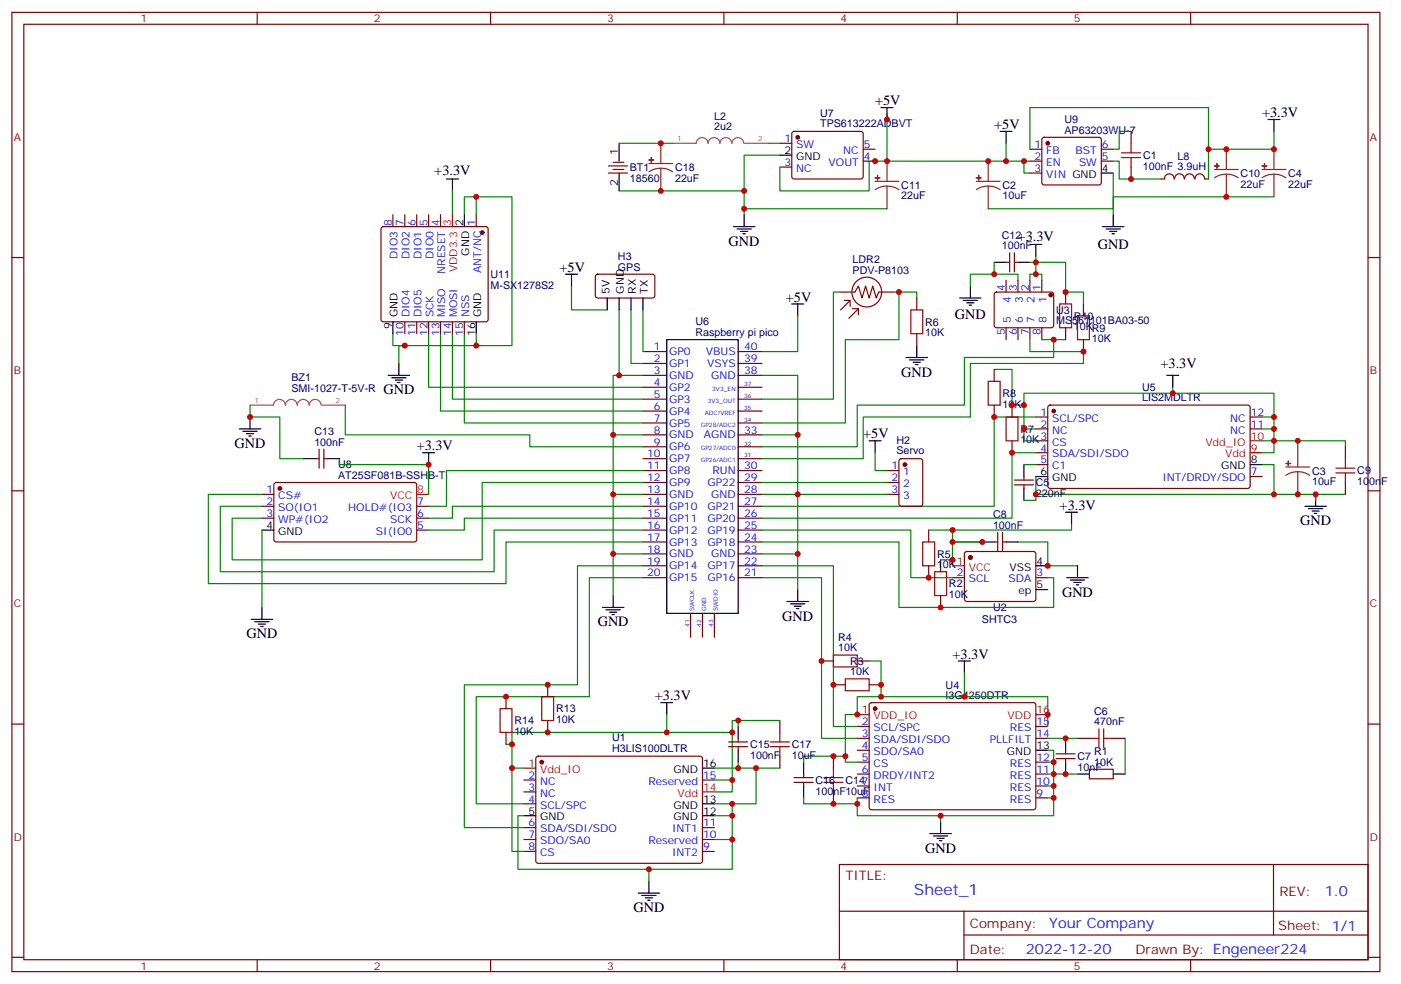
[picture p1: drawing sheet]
<svg xmlns="http://www.w3.org/2000/svg" width="415mm" height="292mm" viewBox="0 0 415 292" stroke-linecap="round" stroke-linejoin="round" font-family="sans-serif">
<g fill="none" stroke="#870000" stroke-width=".35">
<path d="M3.5 3.7h405.4v284.3h-405.4zM7.1 7.2h398.2v277.3h-398.2zM76.2 3.7v3.5M145.3 3.7v3.5M214.5 3.7v3.5M283.6 3.7v3.5M352.8 3.7v3.5M234.8 39.2l.5-.3 20 .1 .5 .7-.1 12.9-.6 .5-20.1-.1-.4-.6v-12.7zM335.1 38.9v3.6M180.3 51.3h5.6M180.3 49.2h5.6M181.7 48.1h3.2"/>
<path d="M181.7 50.2h3.2M231.1 42.5h3.5M231.1 49.5h3.5M255.8 44.2h3.5M255.8 47.8h3.5M305.2 44.2h3.5M305.2 47.8h3.5M305.2 51.3h3.5M308.9 40.9l.5-.2h16.2l.5 .2 .2 .5v12.7l-.2 .5-.5 .2h-16.2l-.5-.2-.2-.5v-12.7zM326.3 44.2h3.5M326.3 47.8h3.5M335.1 49.5v3.6"/>
<path d="M347.9 53a1.41 1.41 0 0 0-1.4-1.5 1.41 1.41 0 0 0-1.4 1.5l-1.1 .1M348.1 53a1.41 1.41 0 0 1 1.4-1.5 1.41 1.41 0 0 1 1.4 1.5M351 53a1.41 1.41 0 0 1 1.4-1.5 1.41 1.41 0 0 1 1.4 1.5M354.1 53a1.41 1.41 0 0 1 1.4-1.5 1.41 1.41 0 0 1 1.4 1.5M357 53.1h1.1M3.5 76.3h3.6M113.1 67.4l.5-.2h30.3l.5 .2 .2 .5v26.8l-.2 .5-.5 .2h-30.3l-.5-.2-.2-.5v-26.8zM116.4 63.6v3.6M119.9 63.6v3.6M123.5 63.6v3.6M127 63.6v3.6M130.5 63.6v3.6"/>
<path d="M141.1 63.6v3.6M298.1 77.8h1.1M299.2 74.9v5.7M300.6 74.9v5.7M300.6 77.8h1M405.3 76.3h3.6M119.9 95.4v3.5M123.5 95.4v3.5M127 95.4v3.5M130.5 95.4v3.5M134.1 95.4v3.5M137.6 95.4v3.5"/>
<path d="M176.6 81.5l.5-.2h16.5l.4 .7v5.9l-.7 .4h-16.5l-.4-.7v-5.6zM248.7 86.6h3.5M250.1 89h1.8v1.8M251.9 89l-2.8 2.9M252.6 86.6h.7l1.1-1.8 1 3.5 1.1-3.5 1 3.5 1.1-3.5 1 3.5 .7-1.7h.8M252.6 91.5h1.8v1.8M254.4 91.5l-2.9 2.8M261.4 86.6h3.5M271.6 88.3v3.6M271.6 98.9v3.5M294.8 86.8l.5-.2h16.5l.4 .7-.1 9.4-.6 .5-16.5-.1-.4-.7v-9.1zM298.1 83v3.6"/>
<path d="M298.1 97.2v3.5M301.6 83v3.6M301.6 97.2v3.5M305.2 83v3.6M305.2 97.2v3.5M308.7 83v3.6M308.7 97.2v3.5M315.7 86.6v3.5M315.7 97.2v3.5M321 90.1v3.5M190.5 104.2h7.1M190.5 107.7h7.1"/>
<path d="M190.5 111.3h7.1M190.5 114.8h7.1M190.5 118.3h7.1M218.7 104.2h7.1M218.7 107.7h7.1M218.7 111.3h7.1M218.7 114.8h7.1M218.7 118.3h7.1M294.6 109.5v3.5M321 100.7v3.5M93.5 136h1M94.5 133.1v5.7"/>
<path d="M96 136h1M96 133.1v5.7M190.5 121.8h7.1M190.5 125.4h7.1M190.5 128.9h7.1M190.5 132.4h7.1M190.5 136h7.1M190.5 139.5h7.1M218.7 121.8h7.1M218.7 125.4h7.1M218.7 128.9h7.1M218.7 132.4h7.1"/>
<path d="M218.7 136h7.1M218.7 139.5h7.1M262.8 139.5h3.5M266.6 136.2l.5-.2h5.6l.6 .4 .1 13-.5 .6-5.8 .1-.7-.5-.1-12.9zM294.6 120.1v3.5M299.9 120.1v3.5M299.9 130.7v3.5M306.9 123.6h3.5M306.9 127.1h3.5M306.9 130.7h3.5M306.9 134.2h3.5M306.9 137.7h3.5"/>
<path d="M310.7 120.3l.4-.2h58.9l.4 .7v23.5l-.7 .5-58.8-.1-.5-.6v-23.3zM370.4 123.6h3.5M370.4 127.1h3.5M398.6 132.4v3.6M3.5 145.5h3.6M77.6 146.5h3.5M77.6 150.1h3.5M77.6 153.6h3.5M81.4 143.2l.4-.2 41.2 .1 .5 .6-.1 16.5-.6 .5-41.2-.1-.5-.7v-16.2zM123.5 150.1h3.5M123.5 153.6h3.5M123.5 157.1h3.5"/>
<path d="M190.5 143h7.1M190.5 146.5h7.1M190.5 150.1h7.1M190.5 153.6h7.1M190.5 157.1h7.1M218.7 143h7.1M218.7 146.5h7.1M218.7 150.1h7.1M218.7 153.6h7.1M218.7 157.1h7.1M262.8 143h3.5M262.8 146.5h3.5"/>
<path d="M275.2 157.1v3.6M295.6 157.8v5.7M297 157.8v5.7M300.6 143.7h5.6M300.6 142.3h5.6M303.4 141.3v1M303.4 143.7v1.1M370.4 141.3h3.5M398.6 143v3.5M405.3 145.5h3.6M190.5 171.2h7.1M190.5 160.7h7.1"/>
<path d="M190.5 164.2h7.1M190.5 167.7h7.1M218.7 171.2h7.1M218.7 160.7h7.1M218.7 164.2h7.1M218.7 167.7h7.1M275.2 167.7v3.5M278.7 165.9v3.6M278.7 176.5v3.6M282.2 171.2h3.6M286 163.7l.5-.2h19.7l.5 .2 .2 .5v13.7l-.7 .4-20-.1-.4-.6v-13.4zM294.6 160.7h1"/>
<path d="M297 160.7h1.1M306.9 171.2h3.5M204.6 181.8v7.1M208.1 181.8v7.1M211.7 181.8v7.1M243.4 195.9h3.5M254 195.9h3.5M3.5 214.6h3.6M149.9 206.5v3.5M149.9 217.1v3.5M162.3 203v3.5M162.3 213.6v3.5"/>
<path d="M215.9 219.9h5.6M218.7 218.9v1M231.1 213.6v3.5M246.9 203h3.6M254 215.3h3.5M254 218.9h3.5M257.5 203h3.6M257.8 208.5l.4-.2h48.3l.4 .7v30.6l-.7 .4h-48.2l-.5-.7v-30.3zM306.9 215.3h3.5M306.9 218.9h3.5M319.3 218.9h3.5M329.8 218.9h3.6"/>
<path d="M405.3 214.6h3.6M155.2 231.2h3.5M155.2 234.7h3.5M155.2 238.3h3.5M159 224.4l.5-.2h48.2l.4 .7v30.6l-.7 .4-48.2-.1-.5-.6v-30.3zM208.1 231.2h3.6M215.9 221.3h5.6M218.7 221.3v1.1M231.1 224.2v3.5M235.3 231.9h5.6M235.3 230.5h5.6M238.1 229.4v1.1"/>
<path d="M238.1 231.9v1.1M246.9 224.2v3.5M246.9 234.7v3.6M254 225.9h3.5M254 229.4h3.5M254 233h3.5M254 236.5h3.5M254 222.4h3.5M306.9 225.9h3.5M306.9 229.4h3.5M306.9 233h3.5M306.9 236.5h3.5"/>
<path d="M312.9 223.4h5.7M312.9 224.9h5.7M315.7 222.4v1M315.7 224.9v1M322.8 228h7v2.9h-7zM155.2 245.3h3.5M155.2 248.8h3.5M155.2 252.4h3.5M208.1 245.3h3.6M208.1 248.8h3.6M208.1 252.4h3.6M248.7 256.3h156.6v28.2h-156.6z"/>
<path d="M377.3 256.3v20.9M248.7 270.1h156.5M285.6 277.2h119.6M285.6 270.1v14.1M3.5 283.8h3.6M76.2 284.5v3.5M145.3 284.5v3.5M214.5 284.5v3.5M283.6 284.5v3.5M352.8 284.5v3.5M405.3 283.8h3.6"/>
<circle cx="256.8" cy="86.6" r="4.4"/>
</g>
<g fill="#870000" stroke="#870000" stroke-width=".35">
<circle cx="160.5" cy="225.9" r=".53"/>
<circle cx="287.5" cy="165.2" r=".53"/>
<circle cx="259.3" cy="210" r=".53"/>
<circle cx="310.4" cy="42.5" r=".53"/>
<circle cx="236.4" cy="40.7" r=".53"/>
<circle cx="312.2" cy="121.8" r=".53"/>
<circle cx="268.1" cy="137.7" r=".53"/>
<circle cx="311.3" cy="87.5" r=".53"/>
<circle cx="82.9" cy="144.8" r=".53"/>
<circle cx="142.9" cy="68.9" r=".53"/>
</g>
<path d="M134.1 63.6v3.6M370.4 134.2h3.5M370.4 130.7h3.5M123.5 146.5h3.5M282.2 167.7h3.6M254 211.8h3.5M306.9 211.8h3.5M155.2 227.7h3.5M208.1 234.7h3.6" fill="none" stroke="#f00" stroke-width=".35"/>
<g fill="none" stroke="#000" stroke-width=".35">
<path d="M261.1 31.9h3.5M262.8 31.9v3.5M296.3 38.9h3.6M298.1 38.9v3.6M375.7 35.4h3.5M377.5 35.4v3.5M132.3 53.1h3.5M134.1 53.1v3.5M183.4 42.5v5.3M183.4 51.3v5.3M231.1 46h3.5M326.3 51.3h3.5"/>
<path d="M137.6 63.6v3.6M217.3 67.2h6.4M218.4 67.9h4.2M219.4 68.6h2.1M220.1 69.3h.7M220.5 63.6v3.6M294.6 77.8h3.5M301.6 77.8h3.6M305.2 72.5h3.5M306.9 72.5v3.5M326.7 67.2h6.3M327.7 67.9h4.3"/>
<path d="M328.8 68.6h2.1M329.5 69.3h.7M329.8 63.6v3.6M116.4 95.4v3.5M141.1 95.4v3.5M167.6 81.3h3.5M169.3 81.3v3.5M179.9 88.3v3.6M183.4 88.3v3.6M187 88.3v3.6M190.5 88.3v3.6M234.6 90.1h3.5"/>
<path d="M236.4 90.1v3.5M284.3 88.3h6.4M285.4 89h4.2M286.5 89.7h2.1M287.2 90.5h.7M287.5 84.8v3.5M115 111.3h6.4M116.1 112h4.2M117.1 112.7h2.1M117.8 113.4h.7M118.2 107.7v3.6M197.6 100.7h21.1v81.1h-21.1z"/>
<path d="M268.5 106h6.3M269.5 106.7h4.3M270.6 107.4h2.1M271.3 108.1h.7M271.6 102.4v3.6M345.7 111.3h3.5M347.5 111.3v3.5M70.9 127.1h6.4M72 127.8h4.2M73 128.6h2.1M73.7 129.3h.7M74.1 123.6v3.5"/>
<path d="M90 136h3.5M97 136h3.5M125.2 134.2h3.6M127 134.2v3.5M257.5 130.7h3.6M259.3 130.7v3.5M303.4 137.7v3.6M370.4 137.7h3.5M77.6 157.1h3.5M303.4 144.8v3.5M306.9 141.3h3.5M315.7 151.8h3.6"/>
<path d="M317.5 151.8v3.6M386.6 150.1h6.4M387.7 150.8h4.2M388.8 151.5h2.1M389.5 152.2h.7M389.8 146.5v3.6M181.7 176.5v3.6M233.2 178.3h6.3M234.2 179h4.3M235.3 179.7h2.1M236.4 174.8v3.5M291 160.7h3.6"/>
<path d="M298.1 160.7h3.5M306.9 167.7h3.5M306.9 174.8h3.5M316.1 171.2h6.3M317.1 171.9h4.3M318.2 172.6h2.1M318.9 173.4h.7M319.3 167.7v3.5M74.4 183.6h6.4M75.5 184.3h4.2M76.6 185h2.1M77.3 185.7h.7"/>
<path d="M77.6 180.1v3.5M178.5 180.1h6.4M179.6 180.8h4.2M180.6 181.5h2.1M181.3 182.2h.7M236 180.4h.7M284 195.9h3.5M285.8 195.9v3.6M195.8 208.3h3.5M197.6 208.3v3.5M218.7 215.3v3.6M315.7 218.9v3.5"/>
<path d="M208.1 238.3h3.6M208.1 227.7h3.6M218.7 222.4v3.5M238.1 225.9v3.5M238.1 233v3.5M306.9 222.4h3.5M315.7 225.9v3.5M319.3 229.4h3.5M329.8 229.4h3.6M155.2 241.8h3.5M208.1 241.8h3.6M275.5 247.1h6.4"/>
<path d="M276.6 247.8h4.2M277.6 248.5h2.2M278.3 249.2h.7M278.7 243.6v3.5M189.1 264.7h6.3M190.1 265.4h4.3M191.2 266.1h2.1M191.9 266.8h.7M192.3 261.2v3.5"/>
</g>
<g fill="none" stroke="#008700" stroke-width=".35">
<path d="M262.8 33.7v14.1h-5.3v8.8h-26.4v-7.1M335.1 38.9h-3.5v5.3h-1.8M377.5 38.9v5.3h-19.4M134.1 56.6v7M141.1 58.3v5.3M183.4 42.5h15.9M220.5 56.6v5.3h42.3M227.5 42.5h3.6M231.1 46h-10.6v10.6h-37.1M262.8 47.8h42.4M298.1 42.5v5.3M303.4 47.8v3.5h1.8"/>
<path d="M305.2 44.2v-12.3h52.9v21.2M329.8 51.3v10.6h-37M329.8 47.8h1.8v5.3h12.4M377.5 58.3h-47.7v5.3M137.6 63.6v-5.3h14.1v44.1h-35.3v-3.5M220.5 61.9v1.7M294.6 77.8v3.5M305.2 77.8h10.5v8.8h5.3v3.5M306.9 76v5.3M127 98.9v15.9h63.5M130.5 98.9v22.9h60M134.1 98.9v19.4h56.4"/>
<path d="M137.6 98.9v26.5h52.9M141.1 98.9v3.5M169.3 84.8v7.1h10.6M183.4 91.9v19.4M187 91.9v15.8h3.5M190.5 91.9v12.3M236.4 93.6v10.6h-10.6M248.7 86.6h-1.8v31.7h-21.1M264.9 86.6h6.7v1.7M266.3 86.6v14.1h-15.8v24.7h-24.7M301.6 83v-1.7h-14.1v3.5M305.2 83v-1.7h3.5v1.7"/>
<path d="M119.9 102.4h-1.7v5.3M190.5 111.3h-8.8v17.6h8.8M225.8 111.3h10.6v17.6h-10.6M294.6 109.5h5.3v10.6h3.5M305.2 100.7v3.5h15.8v3.5h-33.5v15.9h-31.7v12.4h-30M308.7 100.7h7M312.2 100.7v5.3h-26.4v14.1h-31.8v12.3h-28.2M347.5 114.8v1.8M74.1 120.1v3.5h8.8v12.4h7.1M100.5 136v1.7h26.5v8.8M102.3 120.1v8.8h54.7v3.5h33.5M181.7 128.9v17.6h8.8"/>
<path d="M190.5 139.5h-58.2v10.6h-5.3M236.4 128.9v17.6h-10.6M259.3 134.2v5.3h3.5M303.4 137.7h3.5M303.4 127.1h3.5M306.9 130.7h-3.5v-14.1h74.1v14.1h-3.6M306.9 134.2h-7v19.4h-74.1M306.9 123.6h-12.3v26.5h-68.8M373.9 137.7h3.6v8.8h21.1M373.9 123.6h3.6M373.9 127.1h3.6M384.5 130.7v1.7"/>
<path d="M398.6 132.4v-1.7h-21.1v3.5h-3.6M77.6 146.5h-15.9v26.5h88.2v-12.3h40.6M77.6 150.1h-12.3v19.4h81.1v-12.4h44.1M77.6 157.1v23M181.7 146.5v17.7h8.8M190.5 143h-47.6v22.9h-74.1v-12.3h8.8M190.5 153.6h-52.9v3.5h-10.6M190.5 150.1h-56.4v3.5h-7.1M225.8 157.1h44.1v14.1h12.3M225.8 143h37M262.8 146.5h-26.4v17.7h-10.6M282.2 157.1v3.6h8.8h-8.8v7"/>
<path d="M306.9 141.3v5.2h70.6M306.9 146.5v1.8h-3.5M317.5 155.4v1.7h-42.3M389.8 146.5v1.8M181.7 164.2v12.3M190.5 167.7h-19.4v35.3h-33.5v42.3h17.6M190.5 171.2h-15.9v35.3h-33.5v31.8h14.1M225.8 160.7h40.5v19.4h45.9v-8.9h-1.8M225.8 171.2h17.6v47.7h10.6M225.8 167.7h21.1v47.6h7.1M236.4 164.2v10.6M278.7 165.9h3.5"/>
<path d="M301.6 160.7h8.8v7h8.9M257.5 195.9h3.6v10.6M285.8 199.5v7M197.6 211.8v5.3M218.7 213.6h-1.7v3.5M231.1 213.6h-12.4v1.7M310.4 215.3v-8.8h-56.4v5.3h-3.5v14.1h3.5M310.4 218.9h8.9M333.4 218.9v10.5M149.9 220.6h1.8M151.7 227.7v-10.6h65.3v17.6h-5.3M155.2 227.7h-3.5v24.7h3.5"/>
<path d="M211.7 238.3h5.3v3.5M211.7 227.7h12.3v10.6h-7M211.7 231.2h5.3M218.7 225.9v1.8M224 227.7h7.1M238.1 236.5v1.8h15.9M250.5 224.2h-12.4v1.7M254 236.5v5.3h58.2v-5.3M310.4 225.9h1.8v3.5h-1.8M310.4 233h1.8v3.5h-1.8M310.4 222.4h1.8v3.5M319.3 229.4h-7.1v3.6"/>
<path d="M155.2 241.8h-1.7v15.9h63.5v-8.9M192.3 257.7v3.5M211.7 241.8h5.3v7h-5.3M278.7 241.8v1.8"/>
</g>
<g fill="none" stroke="#a10000" stroke-width=".35">
<path d="M332.3 45.3h5.7M332.3 46.7h5.7M335.1 42.5v2.8M335.1 46.7v2.8M269.9 91.9h3.5v7h-3.5zM314 90.1h3.5v7.1h-3.5zM319.3 93.6h3.5v7.1h-3.5zM292.8 113h3.5v7.1h-3.5zM298.1 123.6h3.5v7.1h-3.5zM395.8 138.8h5.7M398.6 136v2.8M395.8 140.2h5.7"/>
<path d="M398.6 140.2v2.8M273.4 160.7h3.5v7h-3.5zM276.9 169.5h3.6v7h-3.6zM246.9 194.2h7.1v3.5h-7.1zM148.2 210h3.5v7.1h-3.5zM160.5 206.5h3.5v7.1h-3.5zM228.2 219.9h5.7M231.1 217.1v2.8M250.5 201.2h7v3.6h-7zM322.8 218.9h2.8M325.6 216v5.7M327 216v5.7"/>
<path d="M327 218.9h2.8M228.2 221.3h5.7M231.1 221.3v2.9M244.1 230.5h5.7M244.1 231.9h5.7M246.9 227.7v2.8M246.9 231.9v2.8"/>
</g>
<path d="M199.3 42.5h7a1.76 1.76 0 0 1 1.7-1.7 1.76 1.76 0 0 1 1.8 1.7 1.77 1.77 0 0 1 1.8-1.7 1.77 1.77 0 0 1 1.7 1.7 1.77 1.77 0 0 1 1.8-1.7 1.77 1.77 0 0 1 1.7 1.7 1.77 1.77 0 0 1 1.8-1.7 1.77 1.77 0 0 1 1.8 1.7M220.6 42.5h6.9M74.1 120.1h6.9a1.77 1.77 0 0 1 1.8-1.7 1.77 1.77 0 0 1 1.8 1.7M84.6 120.1a1.77 1.77 0 0 1 1.7-1.7 1.77 1.77 0 0 1 1.8 1.7 1.77 1.77 0 0 1 1.7-1.7 1.77 1.77 0 0 1 1.8 1.7 1.77 1.77 0 0 1 1.8-1.7 1.77 1.77 0 0 1 1.7 1.7M95.4 120.1h6.9" fill="none" stroke="#a64a4a" stroke-width=".35"/>
<g fill="none" stroke="#8c2424" stroke-width=".35">
<path d="M192.3 48.5h7M195.8 49.9l1.8 .2 1.7 .8M195.8 49.9l-1.9 .2-1.6 .8M195.8 42.5v6M195.8 49.9v6.7M259.3 53.8h7M262.8 55.2l1.9 .2 1.6 .8M262.8 55.2l-1.8 .2-1.7 .8M262.8 47.8v6M262.8 55.2v6.7M289.3 53.8h7M292.8 55.2l-1.8 .2-1.7 .8"/>
<path d="M292.8 55.2l1.9 .2 1.6 .8M292.8 47.8v6M292.8 55.2v6.7M359.8 50.2h7.1M363.4 51.6l1.8 .3 1.7 .8M363.4 51.6l-1.9 .3-1.7 .8M363.4 44.2v6M363.4 51.6v6.7M373.9 50.2h7.1M377.5 51.6l1.8 .3 1.7 .8M377.5 51.6l-1.9 .3-1.7 .8M377.5 44.2v6"/>
<path d="M377.5 51.6v6.7M381 138.4h7.1M384.5 139.8l-1.8 .3-1.7 .8M384.5 139.8l1.9 .3 1.7 .8M384.5 132.4v6M384.5 139.8v6.7"/>
</g>
<g fill="#8c2424" stroke="#8c2424" stroke-width=".35">
<path d="M359.8 49.2h1.4z"/>
<path d="M360.5 48.5l.1 1.4z"/>
<path d="M259.3 52.7h1.4z"/>
<path d="M260 52v1.4z"/>
<path d="M290 52v1.4z"/>
<path d="M289.3 52.7h1.4z"/>
<path d="M381.7 136.7v1.4z"/>
<path d="M381 137.4h1.4z"/>
<path d="M373.9 49.2h1.5z"/>
<path d="M374.6 48.5l.1 1.4z"/>
<path d="M192.3 47.4h1.4z"/>
<path d="M193 46.7v1.4z"/>
</g>
<g fill="#c00">
<circle cx="181.7" cy="128.9" r=".88"/>
<circle cx="181.7" cy="146.5" r=".88"/>
<circle cx="236.4" cy="128.9" r=".88"/>
<circle cx="236.4" cy="146.5" r=".88"/>
<circle cx="335.1" cy="53.1" r=".88"/>
<circle cx="358.1" cy="44.2" r=".88"/>
<circle cx="298.1" cy="47.8" r=".88"/>
<circle cx="220.5" cy="56.6" r=".88"/>
<circle cx="220.5" cy="61.9" r=".88"/>
<circle cx="262.8" cy="47.8" r=".88"/>
<circle cx="262.8" cy="35.4" r=".88"/>
<circle cx="181.7" cy="164.2" r=".88"/>
<circle cx="236.4" cy="164.2" r=".88"/>
<circle cx="282.2" cy="165.9" r=".88"/>
<circle cx="282.2" cy="160.7" r=".88"/>
<circle cx="310.4" cy="167.7" r=".88"/>
<circle cx="377.5" cy="130.7" r=".88"/>
<circle cx="347.5" cy="116.6" r=".88"/>
<circle cx="377.5" cy="146.5" r=".88"/>
<circle cx="363.4" cy="44.2" r=".88"/>
<circle cx="363.4" cy="58.3" r=".88"/>
<circle cx="292.8" cy="47.8" r=".88"/>
<circle cx="384.5" cy="146.5" r=".88"/>
<circle cx="389.8" cy="146.5" r=".88"/>
<circle cx="384.5" cy="130.7" r=".88"/>
<circle cx="377.5" cy="44.2" r=".88"/>
<circle cx="306.9" cy="146.5" r=".88"/>
<circle cx="303.4" cy="120.1" r=".88"/>
<circle cx="310.4" cy="211.8" r=".88"/>
<circle cx="312.2" cy="229.4" r=".88"/>
<circle cx="312.2" cy="233" r=".88"/>
<circle cx="312.2" cy="225.9" r=".88"/>
<circle cx="312.2" cy="236.5" r=".88"/>
<circle cx="254" cy="211.8" r=".88"/>
<circle cx="254" cy="238.3" r=".88"/>
<circle cx="246.9" cy="238.3" r=".88"/>
<circle cx="250.5" cy="224.2" r=".88"/>
<circle cx="246.9" cy="224.2" r=".88"/>
<circle cx="315.7" cy="218.9" r=".88"/>
<circle cx="315.7" cy="229.4" r=".88"/>
<circle cx="285.8" cy="206.5" r=".88"/>
<circle cx="278.7" cy="241.8" r=".88"/>
<circle cx="261.1" cy="206.5" r=".88"/>
<circle cx="151.7" cy="227.7" r=".88"/>
<circle cx="217" cy="231.2" r=".88"/>
<circle cx="217" cy="241.8" r=".88"/>
<circle cx="217" cy="238.3" r=".88"/>
<circle cx="217" cy="248.8" r=".88"/>
<circle cx="224" cy="227.7" r=".88"/>
<circle cx="218.7" cy="227.7" r=".88"/>
<circle cx="217" cy="217.1" r=".88"/>
<circle cx="218.7" cy="213.6" r=".88"/>
<circle cx="197.6" cy="217.1" r=".88"/>
<circle cx="192.3" cy="257.7" r=".88"/>
<circle cx="151.7" cy="220.6" r=".88"/>
<circle cx="266.3" cy="86.6" r=".88"/>
<circle cx="291" cy="160.7" r=".88"/>
<circle cx="282.2" cy="157.1" r=".88"/>
<circle cx="195.8" cy="42.5" r=".88"/>
<circle cx="195.8" cy="56.6" r=".88"/>
<circle cx="303.4" cy="47.8" r=".88"/>
<circle cx="294.6" cy="81.3" r=".88"/>
<circle cx="306.9" cy="77.8" r=".88"/>
<circle cx="306.9" cy="81.3" r=".88"/>
<circle cx="312.2" cy="100.7" r=".88"/>
<circle cx="377.5" cy="123.6" r=".88"/>
<circle cx="377.5" cy="127.1" r=".88"/>
<circle cx="303.4" cy="127.1" r=".88"/>
<circle cx="259.3" cy="47.8" r=".88"/>
<circle cx="183.4" cy="111.3" r=".88"/>
<circle cx="119.9" cy="102.4" r=".88"/>
<circle cx="127" cy="137.7" r=".88"/>
<circle cx="74.1" cy="123.6" r=".88"/>
<circle cx="141.1" cy="102.4" r=".88"/>
<circle cx="141.1" cy="58.3" r=".88"/>
<circle cx="149.9" cy="206.5" r=".88"/>
<circle cx="162.3" cy="217.1" r=".88"/>
<circle cx="162.3" cy="203" r=".88"/>
<circle cx="261.1" cy="203" r=".88"/>
<circle cx="246.9" cy="203" r=".88"/>
<circle cx="243.4" cy="195.9" r=".88"/>
<circle cx="278.7" cy="180.1" r=".88"/>
<circle cx="275.2" cy="171.2" r=".88"/>
<circle cx="294.6" cy="123.6" r=".88"/>
<circle cx="299.9" cy="134.2" r=".88"/>
<circle cx="299.9" cy="120.1" r=".88"/>
<circle cx="321" cy="104.2" r=".88"/>
<circle cx="315.7" cy="86.6" r=".88"/>
</g>
<text font-size="4.6" fill="#00f" x="270.8" y="265.3">Sheet_1</text>
<g font-size="4.2">
<text x="259.3" y="31.2">+5V</text>
<text x="373.9" y="34.7">+3.3V</text>
<text x="294.6" y="38.2">+5V</text>
<text x="128.7" y="52">+3.3V</text>
<text x="301.5" y="71.4">+3.3V</text>
<text x="215.9" y="72.8">GND</text>
<text x="325.3" y="73.9">GND</text>
<text x="165.8" y="80.6">+5V</text>
<text x="232.8" y="89.4">+5V</text>
<text x="282.9" y="94.4">GND</text>
<text x="267.1" y="111.6">GND</text>
<text x="343.9" y="109.2">+3.3V</text>
<text x="113.6" y="116.9">GND</text>
<text x="255.8" y="130">+5V</text>
<text x="69.5" y="132.8">GND</text>
<text x="123.5" y="133.5">+3.3V</text>
<text x="314" y="151.1">+3.3V</text>
<text x="385.2" y="155.7">GND</text>
<text x="314.7" y="176.9">GND</text>
<text x="177.1" y="185.7">GND</text>
<text x="231.8" y="183.9">GND</text>
<text x="73" y="189.2">GND</text>
<text x="282.2" y="195.2">+3.3V</text>
<text x="194" y="207.6">+3.3V</text>
<text x="274.1" y="252.7">GND</text>
<text x="187.7" y="270.4">GND</text>
</g>
<g font-size="4.2" fill="#00f">
<text x="392.5" y="265.5">1.0</text>
<text x="310.9" y="275.1">Your Company</text>
<text x="304" y="282.9">2022-12-20</text>
</g>
<g font-size="3.9" fill="#800">
<text x="250.5" y="260.8">TITLE:</text>
<text x="379.1" y="265.5">REV:</text>
<text x="287.4" y="275">Company:</text>
<text x="378.7" y="275.7">Sheet: 1/1</text>
<text x="287.4" y="282.7">Date:</text>
<text x="336.4" y="282.8">Drawn By: Engeneer224</text>
</g>
<g font-size="3.2" fill="#800">
<text x="41.6" y="6.7">1</text>
<text x="110.8" y="6.7">2</text>
<text x="179.9" y="6.7">3</text>
<text x="249.1" y="6.7">4</text>
<text x="318.2" y="6.7">5</text>
<text x="4.1" y="41.8">A</text>
<text x="405.9" y="41.8">A</text>
<text x="4.1" y="110.9">B</text>
<text x="405.9" y="110.9">B</text>
<text x="4.1" y="180.1">C</text>
<text x="405.9" y="180.1">C</text>
<text x="4.1" y="249.2">D</text>
<text x="405.9" y="249.2">D</text>
<text x="41.6" y="287.5">1</text>
<text x="110.8" y="287.5">2</text>
<text x="179.9" y="287.5">3</text>
<text x="249.1" y="287.5">4</text>
<text x="318.2" y="287.5">5</text>
</g>
<g font-size="3.2" fill="#000080">
<text x="211.6" y="35.4">L2</text>
<text x="243" y="34.6">U7</text>
<text x="211.6" y="38.6">2u2</text>
<text x="243" y="37.7">TPS613222ADBVT</text>
<text x="315.4" y="39.6">AP63203WU-7</text>
<text x="315.4" y="36.4">U9</text>
<text x="338.7" y="47.1">C1</text>
<text x="348.9" y="47.3">L8</text>
<text x="186.6" y="53.8">18560</text>
<text x="186.6" y="50.7">BT1</text>
<text x="200" y="53.8">22uF</text>
<text x="200" y="50.8">C18</text>
<text x="338.7" y="50.4">100nF 3.9uH</text>
<text x="367.6" y="52.6">C10</text>
<text x="381.7" y="52.6">C4</text>
<text x="267.1" y="59.1">22uF</text>
<text x="267.1" y="56.1">C11</text>
<text x="297" y="59.1">10uF</text>
<text x="297" y="56">C2</text>
<text x="367.6" y="55.6">22uF</text>
<text x="381.7" y="55.6">22uF</text>
<text x="296.8" y="70.7">C12</text>
<text x="183.1" y="77.1">H3</text>
<text x="252.6" y="78">LDR2</text>
<text x="296.8" y="73.9">100nF</text>
<text x="145.3" y="82.4">U11</text>
<text x="183.1" y="80.2">GPS</text>
<text x="252.6" y="81.1">PDV-P8103</text>
<text x="145.3" y="85.6">M-SX1278S2</text>
<text x="312.9" y="93">U3</text>
<text x="318.2" y="94.8">R10</text>
<text x="206" y="99.6">Raspberry pi pico</text>
<text x="206" y="96.4">U6</text>
<text x="274.1" y="99.7">10K</text>
<text x="274.1" y="96.5">R6</text>
<text x="312.9" y="96.2">MS561101BA03-50</text>
<text x="318.2" y="97.9">10KR9</text>
<text x="323.5" y="101.5">10K</text>
<text x="86.4" y="113">BZ1</text>
<text x="86.4" y="116.2">SMI-1027-T-5V-R</text>
<text x="297" y="117.7">R8</text>
<text x="338.4" y="119">LIS2MDLTR</text>
<text x="338.4" y="115.8">U5</text>
<text x="297" y="120.9">10K</text>
<text x="93.1" y="129">C13</text>
<text x="265.6" y="131.5">H2</text>
<text x="302.3" y="131.4">10K</text>
<text x="302.3" y="128.3">R7</text>
<text x="93.1" y="132.1">100nF</text>
<text x="265.6" y="134.7">Servo</text>
<text x="100.2" y="142">AT25SF081B-SSHB-T</text>
<text x="100.2" y="138.8">U8</text>
<text x="388.8" y="143.8">10uF</text>
<text x="388.8" y="140.7">C3</text>
<text x="402.2" y="143.8">100nF</text>
<text x="402.2" y="140.6">C9</text>
<text x="306.9" y="147.3">220nF</text>
<text x="306.9" y="144.1">C5</text>
<text x="294.2" y="153.6">C8</text>
<text x="294.2" y="156.8">100nF</text>
<text x="277.6" y="165.3">R5</text>
<text x="277.6" y="168.5">10K</text>
<text x="281.2" y="177.3">10K</text>
<text x="281.2" y="174.1">R2</text>
<text x="290.9" y="184.7">SHTC3</text>
<text x="294.2" y="181.2">U2</text>
<text x="248.4" y="189.9">R4</text>
<text x="248.4" y="193.1">10K</text>
<text x="251.9" y="197">R3</text>
<text x="251.9" y="200.2">10K</text>
<text x="280.2" y="207.2">I3G4250DTR</text>
<text x="280.2" y="204.1">U4</text>
<text x="152.4" y="214.7">R14</text>
<text x="164.7" y="214.3">10K</text>
<text x="164.8" y="211.2">R13</text>
<text x="324.2" y="215">470nF</text>
<text x="324.2" y="211.8">C6</text>
<text x="152.4" y="217.9">10K</text>
<text x="181.4" y="219.6">U1</text>
<text x="222.2" y="221.8">C15</text>
<text x="234.6" y="221.8">C17</text>
<text x="181.4" y="222.8">H3LIS100DLTR</text>
<text x="222.2" y="224.9">100nF</text>
<text x="234.6" y="224.9">10uF</text>
<text x="319.3" y="225.3">C7</text>
<text x="324.2" y="227">10K</text>
<text x="324.2" y="223.9">R1</text>
<text x="241.7" y="232.3">C16</text>
<text x="250.5" y="232.3">C147</text>
<text x="319.3" y="228.4">10nF</text>
<text x="241.7" y="235.5">100nF10uF</text>
</g>
<g font-size="3.2">
<text x="183.1" y="46" transform="rotate(-90 183.1 46)">1</text>
<text x="232.4" y="45.6">2</text>
<text x="235.9" y="47.4">GND</text>
<text x="326.5" y="50.9">4</text>
<text x="183.1" y="55.1" transform="rotate(-90 183.1 55.1)">2</text>
<text x="137.2" y="67" transform="rotate(-90 137.2 67)">2</text>
<text x="139" y="75.8" transform="rotate(-90 139 75.8)">GND</text>
<text x="180.6" y="87" transform="rotate(-90 180.6 87)">5V</text>
<text x="184.9" y="87" transform="rotate(-90 184.9 87)">GND</text>
<text x="188.4" y="87" transform="rotate(-90 188.4 87)">RX</text>
<text x="191.9" y="87" transform="rotate(-90 191.9 87)">TX</text>
<text x="117.8" y="94.1" transform="rotate(-90 117.8 94.1)">GND</text>
<text x="142.5" y="94.1" transform="rotate(-90 142.5 94.1)">GND</text>
<text x="116.1" y="97.6" transform="rotate(-90 116.1 97.6)">9</text>
<text x="140.8" y="99.6" transform="rotate(-90 140.8 99.6)">16</text>
<text x="370.6" y="137.4">8</text>
<text x="308.3" y="140.9">6</text>
<text x="311.7" y="142.7">GND</text>
<text x="361.8" y="139.1">GND</text>
<text x="78.9" y="156.8">4</text>
<text x="82.4" y="158.5">GND</text>
<text x="307.1" y="167.4">4</text>
<text x="299.1" y="169.1">VSS</text>
<text x="301.7" y="176.2">ep</text>
<text x="307.1" y="174.4">5</text>
<text x="208.3" y="227.3">16</text>
<text x="298.3" y="223.8">GND</text>
<text x="307.1" y="222">13</text>
<text x="199.6" y="229.1">GND</text>
<text x="199.6" y="239.7">GND</text>
<text x="208.3" y="237.9">13</text>
<text x="156.6" y="241.4">5</text>
<text x="160.1" y="243.2">GND</text>
<text x="199.6" y="243.2">GND</text>
<text x="208.3" y="241.4">12</text>
</g>
<g font-size="3.2" fill="#00f">
<text x="232.4" y="42.1">1</text>
<text x="235.9" y="43.9">SW</text>
<text x="249.9" y="45.6">NC</text>
<text x="255.9" y="47.4">4</text>
<text x="255.9" y="43.9">5</text>
<text x="306.5" y="43.9">1</text>
<text x="306.5" y="47.4">2</text>
<text x="310" y="45.6">FB</text>
<text x="318.7" y="45.6">BST</text>
<text x="326.5" y="47.4">5</text>
<text x="326.5" y="43.9">6</text>
<text x="232.4" y="49.2">3</text>
<text x="235.9" y="50.9">NC</text>
<text x="245.5" y="49.2">VOUT</text>
<text x="306.5" y="50.9">3</text>
<text x="310" y="49.2">EN</text>
<text x="310" y="52.7">VIN GND</text>
<text x="319.7" y="49.2">SW</text>
<text x="116.1" y="67" transform="rotate(-90 116.1 67)">8</text>
<text x="119.6" y="67" transform="rotate(-90 119.6 67)">7</text>
<text x="123.1" y="67" transform="rotate(-90 123.1 67)">6</text>
<text x="126.6" y="67" transform="rotate(-90 126.6 67)">5</text>
<text x="130.2" y="67" transform="rotate(-90 130.2 67)">4</text>
<text x="140.8" y="67" transform="rotate(-90 140.8 67)">1</text>
<text x="117.8" y="76.8" transform="rotate(-90 117.8 76.8)">DIO3</text>
<text x="121.4" y="76.8" transform="rotate(-90 121.4 76.8)">DIO2</text>
<text x="124.9" y="76.8" transform="rotate(-90 124.9 76.8)">DIO1</text>
<text x="128.4" y="76.8" transform="rotate(-90 128.4 76.8)">DIO0</text>
<text x="131.9" y="81.2" transform="rotate(-90 131.9 81.2)">NRESET</text>
<text x="142.5" y="81" transform="rotate(-90 142.5 81)">ANT/NC</text>
<text x="297.7" y="86.4" transform="rotate(-90 297.7 86.4)">4</text>
<text x="299.5" y="89.9" transform="rotate(-90 299.5 89.9)">4</text>
<text x="301.3" y="86.4" transform="rotate(-90 301.3 86.4)">3</text>
<text x="303" y="89.9" transform="rotate(-90 303 89.9)">3</text>
<text x="304.8" y="86.4" transform="rotate(-90 304.8 86.4)">2</text>
<text x="306.6" y="89.9" transform="rotate(-90 306.6 89.9)">2</text>
<text x="308.3" y="86.4" transform="rotate(-90 308.3 86.4)">1</text>
<text x="310.1" y="89.9" transform="rotate(-90 310.1 89.9)">1</text>
<text x="121.4" y="94.1" transform="rotate(-90 121.4 94.1)">DIO4</text>
<text x="124.9" y="94.1" transform="rotate(-90 124.9 94.1)">DIO5</text>
<text x="128.4" y="94.1" transform="rotate(-90 128.4 94.1)">SCK</text>
<text x="131.9" y="94.1" transform="rotate(-90 131.9 94.1)">MISO</text>
<text x="135.5" y="94.1" transform="rotate(-90 135.5 94.1)">MOSI</text>
<text x="139" y="94.1" transform="rotate(-90 139 94.1)">NSS</text>
<text x="299.5" y="95.8" transform="rotate(-90 299.5 95.8)">5</text>
<text x="303" y="95.8" transform="rotate(-90 303 95.8)">6</text>
<text x="306.6" y="95.8" transform="rotate(-90 306.6 95.8)">7</text>
<text x="310.1" y="95.8" transform="rotate(-90 310.1 95.8)">8</text>
<text x="119.6" y="99.6" transform="rotate(-90 119.6 99.6)">10</text>
<text x="123.1" y="99.6" transform="rotate(-90 123.1 99.6)">11</text>
<text x="126.6" y="99.6" transform="rotate(-90 126.6 99.6)">12</text>
<text x="130.2" y="99.6" transform="rotate(-90 130.2 99.6)">13</text>
<text x="133.7" y="99.6" transform="rotate(-90 133.7 99.6)">14</text>
<text x="137.2" y="99.6" transform="rotate(-90 137.2 99.6)">15</text>
<text x="297.7" y="99.3" transform="rotate(-90 297.7 99.3)">5</text>
<text x="301.3" y="99.3" transform="rotate(-90 301.3 99.3)">6</text>
<text x="304.8" y="99.3" transform="rotate(-90 304.8 99.3)">7</text>
<text x="308.3" y="99.3" transform="rotate(-90 308.3 99.3)">8</text>
<text x="193.8" y="103.9">1</text>
<text x="193.8" y="107.4">2</text>
<text x="198.3" y="105.3">GP0</text>
<text x="209.2" y="105.3">VBUS</text>
<text x="220.5" y="107.4">39</text>
<text x="220.5" y="103.9">40</text>
<text x="193.8" y="110.9">3</text>
<text x="198.3" y="108.8">GP1</text>
<text x="198.3" y="112.3">GND</text>
<text x="209.6" y="108.8">VSYS</text>
<text x="210.7" y="112.3">GND</text>
<text x="220.5" y="110.9">38</text>
<text x="193.8" y="114.4">4</text>
<text x="193.8" y="118">5</text>
<text x="198.3" y="115.9">GP2</text>
<text x="198.3" y="119.4">GP3</text>
<text x="193.8" y="121.5">6</text>
<text x="193.8" y="125">7</text>
<text x="198.3" y="122.9">GP4</text>
<text x="308.3" y="123.3">1</text>
<text x="311.7" y="125">SCL/SPC</text>
<text x="364.5" y="125">NC</text>
<text x="370.6" y="123.3">12</text>
<text x="193.8" y="128.6">8</text>
<text x="198.3" y="126.4">GP5</text>
<text x="198.3" y="130">GND</text>
<text x="208.6" y="130">AGND</text>
<text x="220.5" y="128.6">33</text>
<text x="308.3" y="126.8">2</text>
<text x="308.3" y="130.3">3</text>
<text x="311.7" y="128.6">NC</text>
<text x="364.5" y="128.6">NC</text>
<text x="370.6" y="126.8">11</text>
<text x="191.8" y="135.6">10</text>
<text x="193.8" y="132.1">9</text>
<text x="198.3" y="133.5">GP6</text>
<text x="198.3" y="137">GP7</text>
<text x="308.3" y="133.8">4</text>
<text x="308.3" y="137.4">5</text>
<text x="311.7" y="132.1">CS</text>
<text x="311.7" y="135.6">SDA/SDI/SDO</text>
<text x="191.8" y="139.1">11</text>
<text x="191.8" y="142.7">12</text>
<text x="198.3" y="140.5">GP8</text>
<text x="211.1" y="140.5">RUN</text>
<text x="220.5" y="142.7">29</text>
<text x="220.5" y="139.1">30</text>
<text x="264.2" y="139.1">1</text>
<text x="264.2" y="142.7">2</text>
<text x="267.7" y="140.9">1</text>
<text x="311.7" y="139.1">C1</text>
<text x="344.4" y="142.7">INT/DRDY/SDO</text>
<text x="370.6" y="140.9">7</text>
<text x="78.9" y="146.2">1</text>
<text x="78.9" y="149.7">2</text>
<text x="82.4" y="148">CS#</text>
<text x="123.6" y="149.7">7</text>
<text x="191.8" y="146.2">13</text>
<text x="191.8" y="149.7">14</text>
<text x="198.3" y="144.1">GP9</text>
<text x="198.3" y="147.6">GND</text>
<text x="209.6" y="144.1">GP22</text>
<text x="210.7" y="147.6">GND</text>
<text x="220.5" y="149.7">27</text>
<text x="220.5" y="146.2">28</text>
<text x="264.2" y="146.2">3</text>
<text x="267.7" y="144.4">2</text>
<text x="267.7" y="148">3</text>
<text x="78.9" y="153.2">3</text>
<text x="82.4" y="151.5">SO(IO1</text>
<text x="82.4" y="155">WP#(IO2</text>
<text x="103.2" y="151.5">HOLD#(IO3</text>
<text x="115.6" y="155">SCK</text>
<text x="123.6" y="153.2">6</text>
<text x="191.8" y="153.2">15</text>
<text x="198.3" y="151.1">GP10</text>
<text x="198.3" y="154.7">GP11</text>
<text x="209.6" y="154.7">GP20</text>
<text x="209.6" y="151.1">GP21</text>
<text x="220.5" y="153.2">26</text>
<text x="111.4" y="158.5">SI(IO0</text>
<text x="123.6" y="156.8">5</text>
<text x="191.8" y="156.8">16</text>
<text x="191.8" y="160.3">17</text>
<text x="198.3" y="158.2">GP12</text>
<text x="198.3" y="161.7">GP13</text>
<text x="209.6" y="161.7">GP18</text>
<text x="209.6" y="158.2">GP19</text>
<text x="220.5" y="160.3">24</text>
<text x="220.5" y="156.8">25</text>
<text x="191.8" y="163.8">18</text>
<text x="191.8" y="167.4">19</text>
<text x="198.3" y="165.2">GND</text>
<text x="210.7" y="165.2">GND</text>
<text x="220.5" y="167.4">22</text>
<text x="220.5" y="163.8">23</text>
<text x="191.8" y="170.9">20</text>
<text x="198.3" y="168.8">GP14</text>
<text x="198.3" y="172.3">GP15</text>
<text x="209.6" y="172.3">GP16</text>
<text x="209.6" y="168.8">GP17</text>
<text x="220.5" y="170.9">21</text>
<text x="283.6" y="170.9">2</text>
<text x="287.1" y="172.6">SCL</text>
<text x="298.8" y="172.6">SDA</text>
<text x="307.1" y="170.9">3</text>
<text x="255.3" y="215">2</text>
<text x="307.1" y="215">15</text>
<text x="255.3" y="218.5">3</text>
<text x="258.8" y="220.3">SDA/SDI/SDO</text>
<text x="258.8" y="216.7">SCL/SPC</text>
<text x="293.3" y="220.3">PLLFILT</text>
<text x="299.2" y="216.7">RES</text>
<text x="307.1" y="218.5">14</text>
<text x="255.3" y="225.6">5</text>
<text x="255.3" y="222">4</text>
<text x="258.8" y="227.3">CS</text>
<text x="258.8" y="223.8">SDO/SA0</text>
<text x="299.2" y="227.3">RES</text>
<text x="307.1" y="225.6">12</text>
<text x="156.6" y="230.9">2</text>
<text x="160.1" y="232.6">NC</text>
<text x="192.1" y="232.6">Reserved</text>
<text x="208.3" y="230.9">15</text>
<text x="255.3" y="229.1">6</text>
<text x="258.8" y="230.9">DRDY/INT2</text>
<text x="299.2" y="230.9">RES</text>
<text x="307.1" y="229.1">11</text>
<text x="307.1" y="232.6">10</text>
<text x="156.6" y="234.4">3</text>
<text x="156.6" y="237.9">4</text>
<text x="160.1" y="236.1">NC</text>
<text x="160.1" y="239.7">SCL/SPC</text>
<text x="255.3" y="236.1">8</text>
<text x="258.8" y="237.9">RES</text>
<text x="258.8" y="234.4">INT</text>
<text x="299.2" y="234.4">RES</text>
<text x="299.2" y="237.9">RES</text>
<text x="307.1" y="236.1">9</text>
<text x="156.6" y="245">6</text>
<text x="208.3" y="245">11</text>
<text x="156.6" y="248.5">7</text>
<text x="160.1" y="246.7">SDA/SDI/SDO</text>
<text x="160.1" y="250.3">SDO/SA0</text>
<text x="192.1" y="250.3">Reserved</text>
<text x="199.2" y="246.7">INT1</text>
<text x="208.3" y="248.5">10</text>
<text x="156.6" y="252">8</text>
<text x="160.1" y="253.8">CS</text>
<text x="199.2" y="253.8">INT2</text>
<text x="208.3" y="252">9</text>
</g>
<g font-size="3.2" fill="#f00">
<text x="133.7" y="67" transform="rotate(-90 133.7 67)">3</text>
<text x="135.5" y="80.7" transform="rotate(-90 135.5 80.7)">VDD3.3</text>
<text x="370.6" y="130.3">10</text>
<text x="357.1" y="132.1">Vdd_IO</text>
<text x="363" y="135.6">Vdd</text>
<text x="370.6" y="133.8">9</text>
<text x="115.6" y="148">VCC</text>
<text x="123.6" y="146.2">8</text>
<text x="283.6" y="167.4">1</text>
<text x="287.1" y="169.1">VCC</text>
<text x="255.3" y="211.5">1</text>
<text x="258.8" y="213.2">VDD_IO</text>
<text x="298.6" y="213.2">VDD</text>
<text x="307.1" y="211.5">16</text>
<text x="156.6" y="227.3">1</text>
<text x="160.1" y="229.1">Vdd_IO</text>
<text x="200.7" y="236.1">Vdd</text>
<text x="208.3" y="234.4">14</text>
</g>
<g font-size="2.1" fill="#a54b4b">
<text x="200.6" y="41.8">1</text>
<text x="224.7" y="41.8">2</text>
<text x="75.4" y="119.4">1</text>
<text x="99.4" y="119.4">2</text>
</g>
<g font-size="1.8" fill="#00f">
<text x="209.7" y="119.4">3V3_OUT</text>
<text x="211" y="115.9">3V3_EN</text>
<text x="220.5" y="118">36</text>
<text x="220.5" y="114.4">37</text>
<text x="208.9" y="122.9">ADC/VREF</text>
<text x="220.5" y="125">34</text>
<text x="220.5" y="121.5">35</text>
<text x="207.6" y="126.4">GP28/ADC2</text>
<text x="207.6" y="137">GP26/ADC1</text>
<text x="207.6" y="133.5">GP27/ADC0</text>
<text x="220.5" y="135.6">31</text>
<text x="220.5" y="132.1">32</text>
<text x="204.3" y="185.8" transform="rotate(-90 204.3 185.8)">41</text>
<text x="205.7" y="181.1" transform="rotate(-90 205.7 181.1)">SWCLK</text>
<text x="207.8" y="185.8" transform="rotate(-90 207.8 185.8)">42</text>
<text x="209.2" y="181.1" transform="rotate(-90 209.2 181.1)">GND</text>
<text x="211.3" y="185.8" transform="rotate(-90 211.3 185.8)">43</text>
<text x="212.7" y="181.1" transform="rotate(-90 212.7 181.1)">SWDIO</text>
</g>
</svg>
